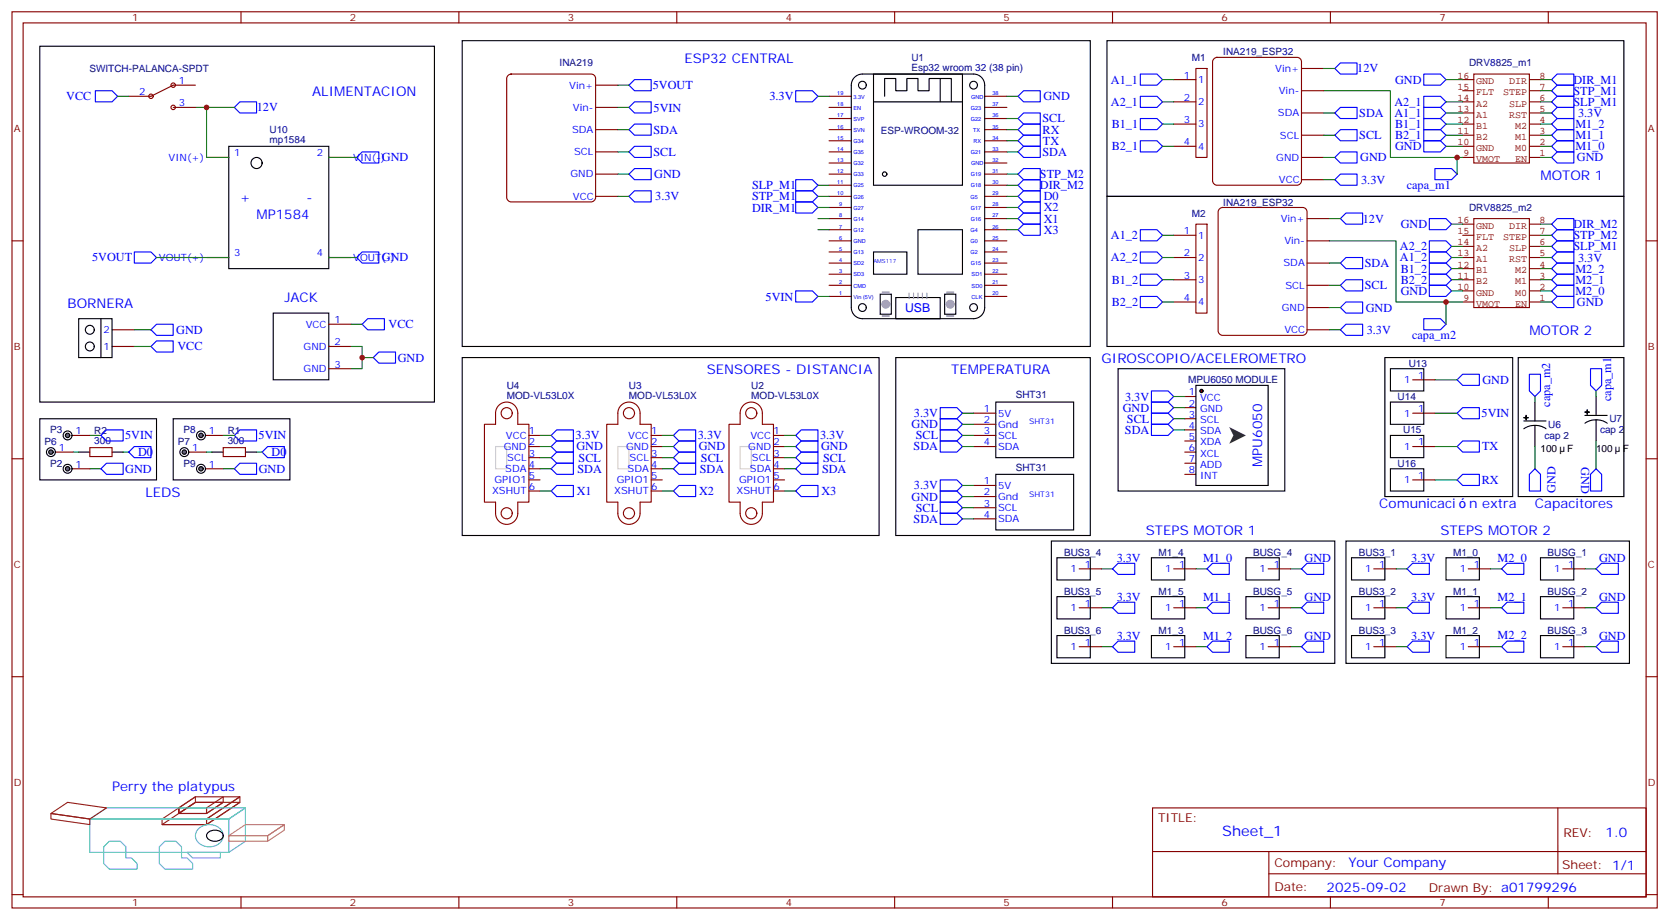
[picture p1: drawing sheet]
<svg xmlns="http://www.w3.org/2000/svg" width="530mm" height="292mm" viewBox="0 0 530 292" stroke-linecap="round" stroke-linejoin="round" font-family="sans-serif">
<g fill="none" stroke="#870000" stroke-width=".35">
<path d="M3.8 3.7h522.1v284.4h-522.1zM7.3 7.3h515.1v277.3h-515.1zM76.5 3.7v3.6M145.6 3.7v3.6M214.8 3.7v3.6M283.9 3.7v3.6M353.1 3.7v3.6M422.2 3.7v3.6M491.3 3.7v3.6M263.1 37.6h7.1M263.1 34.1h7.1M263.1 30.6h7.1"/>
<path d="M312.5 37.6h7M312.5 34.1h7M312.5 30.6h7M65.5 50h7.1M104.4 50h7M263.1 41.1h7.1M263.1 58.8h7.1M263.1 55.2h7.1M263.1 51.7h7.1M263.1 48.2h7.1M263.1 44.7h7.1M312.5 41.1h7"/>
<path d="M312.5 58.8h7M312.5 55.2h7M312.5 51.7h7M312.5 48.2h7M312.5 44.7h7M3.8 76.4h3.5M263.1 76.4h7.1M263.1 79.9h7.1M263.1 72.9h7.1M263.1 69.4h7.1M263.1 65.8h7.1M263.1 62.3h7.1"/>
<path d="M312.5 76.4h7M312.5 79.9h7M312.5 72.9h7M312.5 69.4h7M312.5 65.8h7M312.5 62.3h7M522.4 76.4h3.5M65.5 81.7h7.1M104.4 81.7h7M263.1 94.1h7.1M263.1 90.5h7.1M263.1 87h7.1"/>
<path d="M263.1 83.5h7.1M312.5 94.1h7M312.5 90.5h7M312.5 87h7M312.5 83.5h7M158.3 128.6a3.5 3.5 0 0 1 3.8-.8 3.5 3.5 0 0 1 2.2 3.3v3.5h3.6v24.7h-3.6v3.5a3.5 3.5 0 0 1-3.5 3.6 3.5 3.5 0 0 1-3.5-3.6v-3.5h-3.6v-24.7h3.6v-3.5a3.5 3.5 0 0 1 1-2.5zM167.9 138.1h3.5M197.1 128.6a3.5 3.5 0 0 1 3.9-.8 3.5 3.5 0 0 1 2.1 3.3v3.5h3.6v24.7h-3.6v3.5a3.5 3.5 0 0 1-3.5 3.6 3.5 3.5 0 0 1-3.5-3.6v-3.5h-3.6v-24.7h3.6v-3.5a3.5 3.5 0 0 1 1-2.5zM206.7 138.1h3.5M235.9 128.6a3.5 3.5 0 0 1 3.9-.8 3.5 3.5 0 0 1 2.1 3.3v3.5h3.6v24.7h-3.6v3.5a3.5 3.5 0 0 1-3.5 3.6 3.5 3.5 0 0 1-3.5-3.6v-3.5h-3.5v-24.7h3.5v-3.5a3.5 3.5 0 0 1 1-2.5zM245.5 138.1h3.5M309 138.1h7"/>
<path d="M309 131.1h7M309 134.6h7M3.8 145.6h3.5M167.9 141.7h3.5M167.9 145.2h3.5M167.9 148.7h3.5M167.9 152.3h3.5M167.9 155.8h3.5M206.7 141.7h3.5M206.7 145.2h3.5M206.7 148.7h3.5M206.7 152.3h3.5"/>
<path d="M206.7 155.8h3.5M245.5 141.7h3.5M245.5 145.2h3.5M245.5 148.7h3.5M245.5 152.3h3.5M245.5 155.8h3.5M309 141.7h7M522.4 145.6h3.5M3.8 214.7h3.5M522.4 214.7h3.5M365.8 256.3h156.6v28.3h-156.6zM494.4 256.4v20.8"/>
<path d="M365.8 270.2h156.5M402.7 277.2h119.6M402.7 270.2v14.1M3.8 283.8h3.5M76.5 284.6v3.5M145.6 284.6v3.5M214.8 284.6v3.5M283.9 284.6v3.5M353.1 284.6v3.5M422.2 284.6v3.5M491.3 284.6v3.5M522.4 283.8h3.5"/>
<circle cx="160.8" cy="131.1" r="1.76"/>
<circle cx="199.6" cy="131.1" r="1.76"/>
<circle cx="238.4" cy="131.1" r="1.76"/>
<circle cx="160.8" cy="162.8" r="1.76"/>
<circle cx="199.6" cy="162.8" r="1.76"/>
<circle cx="238.4" cy="162.8" r="1.76"/>
</g>
<g fill="none" stroke="#000" stroke-width=".35">
<path d="M12.6 14.7h125.3v112.9h-125.3zM351.3 12.9h164v49.4h-164zM271.2 24.5a3.5 3.5 0 0 1 2.5-1h35.3a3.5 3.5 0 0 1 3.5 3.5v70.6a3.5 3.5 0 0 1-3.5 3.5h-35.3a3.5 3.5 0 0 1-3.5-3.5v-70.6a3.5 3.5 0 0 1 1-2.5zM277.2 23.5h28.2v35.3h-28.2zM277.2 32.3h28.2M280.7 30.6v-5.7h3.6v3.9h3.5v-3.9h3.5v3.9h3.6v-3.9h7v7.4M298.4 24.9v7.4M72.6 46.4h31.8v38.8h-31.8zM277.2 79.9h10.6v7.1h-10.6zM291.3 72.9h14.1v14.1h-14.1zM351.3 62.3h164v47.6h-164zM279.3 93.3h3.6v6.4h-3.6z"/>
<path d="M284.3 94.4h14.1v6.7h-14.1zM299.8 93.3h3.5v6.4h-3.5zM316 127.6h24.7v17.6h-24.7z"/>
<circle cx="273.7" cy="27" r="1.23"/>
<circle cx="309" cy="27" r="1.23"/>
<circle cx="81.4" cy="51.7" r="1.76"/>
<circle cx="280.7" cy="55.2" r=".71"/>
<circle cx="273.7" cy="97.6" r="1.23"/>
<circle cx="309" cy="97.6" r="1.23"/>
</g>
<path d="M280 92.6h2.2v.4h-2.2zM288.5 93v1.8M289.9 93v1.8M291.3 93v1.8M292.7 93v1.8M294.1 93v1.8M300.5 92.6h2.1v.4h-2.1zM280 100h2.2v.4h-2.2zM300.5 100h2.1v.4h-2.1z" fill="none" stroke="#999" stroke-width=".35"/>
<g fill="#999" stroke="#999" stroke-width=".35">
<circle cx="301.6" cy="96.5" r="1.23"/>
<circle cx="281.1" cy="96.5" r="1.23"/>
</g>
<g fill="none" stroke="#850000" stroke-width=".35">
<path d="M464.2 28.8h3.5M464.2 39.4h3.5M464.2 35.8h3.5M464.2 32.3h3.5M464.2 25.3h3.5M467.7 23.5h17.7v28.2h-17.7zM485.4 28.8h3.5M485.4 39.4h3.5M485.4 35.8h3.5M485.4 32.3h3.5M485.4 25.3h3.5M464.2 46.4h3.5"/>
<path d="M464.2 42.9h3.5M464.2 50h3.5M485.4 46.4h3.5M485.4 42.9h3.5M485.4 50h3.5M464.2 74.6h3.5M464.2 78.2h3.5M464.2 71.1h3.5M467.7 69.4h17.7v28.2h-17.7zM485.4 74.6h3.5M485.4 78.2h3.5M485.4 71.1h3.5"/>
<path d="M464.2 92.3h3.5M464.2 88.8h3.5M464.2 85.2h3.5M464.2 81.7h3.5M464.2 95.8h3.5M485.4 92.3h3.5M485.4 88.8h3.5M485.4 85.2h3.5M485.4 81.7h3.5M485.4 95.8h3.5"/>
</g>
<path d="M157.3 141.7h3.5v7h-3.5zM196.1 141.7h3.5v7h-3.5zM234.9 141.7h3.5v7h-3.5z" fill="none" stroke="#ccc" stroke-width=".35"/>
<path d="M259.6 30.6h3.5M458.9 25.3h5.3M421.9 76.4h21.1v19.4h21.2M460.7 71.1h3.5M171.4 138.1h3.5M210.2 138.1h3.5M249 138.1h3.5" fill="none" stroke="#008700" stroke-width=".35"/>
<g fill="none" stroke="#00f" stroke-width=".35">
<path d="M201.4 39.4h5.3v3.5h-5.3l-1.8-1.8zM252.5 28.8h5.3l1.8 1.8-1.8 1.7h-5.3zM323.1 37.6l1.7-1.8h5.3v3.6h-5.3zM425.4 34.1h5.3v3.5h-5.3l-1.8-1.8zM451.8 23.5h5.3l1.8 1.8-1.8 1.7h-5.3zM201.4 46.4h5.3v3.6h-5.3l-1.8-1.8zM324.8 46.4h5.3v3.6h-5.3l-1.7-1.8zM425.4 41.1h5.3v3.6h-5.3l-1.8-1.8zM453.6 69.4h5.3l1.8 1.7-1.8 1.8h-5.3zM427.1 81.7h5.3v3.5h-5.3l-1.7-1.7zM427.1 88.8h5.3v3.5h-5.3l-1.7-1.8zM176.7 136.4h5.3v3.5h-5.3l-1.8-1.8z"/>
<path d="M215.5 136.4h5.3v3.5h-5.3l-1.8-1.8zM254.3 136.4h5.3v3.5h-5.3l-1.8-1.8z"/>
</g>
<circle cx="381.3" cy="124" r=".53" fill="#870000" stroke="#000" stroke-width=".35"/>
<path d="M376 125.8h3.5M376 129.3h3.5M376 132.9h3.5M376 136.4h3.5M376 139.9h3.5M376 143.4h3.5M376 147h3.5M376 150.5h3.5" fill="none" stroke="#870000" stroke-width=".35"/>
<path d="M379.5 122.3h22.9v31.7h-22.9z" fill="none" stroke="#000" stroke-width=".35"/>
<path d="M390.1 135.5l5.3 2.6-5.3 2.7 1.3-2.7z" fill="#333"/>
<g fill="none" stroke="#00f" stroke-width=".35">
<path d="M74.4 34.1l1.7-1.8h5.3v3.5h-5.3zM199.6 27l1.8-1.7h5.3v3.5h-5.3zM199.6 34.1l1.8-1.8h5.3v3.5h-5.3zM323.1 30.6l1.7-1.8h5.3v3.5h-5.3zM361.9 23.5h5.3l1.7 1.8-1.7 1.7h-5.3zM361.9 30.6h5.3l1.7 1.7-1.7 1.8h-5.3zM361.9 37.6h5.3l1.7 1.8-1.7 1.7h-5.3zM423.6 21.7l1.8-1.7h5.3v3.5h-5.3zM451.8 30.6h5.3l1.8 1.7-1.8 1.8h-5.3zM451.8 34.1h5.3l1.8 1.7-1.8 1.8h-5.3zM451.8 37.6h5.3l1.8 1.8-1.8 1.7h-5.3zM494.2 37.6h5.3v3.5h-5.3l-1.8-1.7z"/>
<path d="M494.2 34.1h5.3v3.5h-5.3l-1.8-1.8zM494.2 30.6h5.3v3.5h-5.3l-1.8-1.8zM494.2 27h5.3v3.6h-5.3l-1.8-1.8zM494.2 23.5h5.3v3.5h-5.3l-1.8-1.7zM114.9 48.2h5.3v3.5h-5.3l-1.7-1.7zM201.4 53.5h5.3v3.5h-5.3l-1.8-1.8zM252.5 57h5.3l1.8 1.8-1.8 1.7h-5.3zM323.1 58.8l1.7-1.8h5.3v3.5h-5.3zM324.8 53.5h5.3v3.5h-5.3l-1.7-1.8zM361.9 44.7h5.3l1.7 1.7-1.7 1.8h-5.3zM423.6 57l1.8-1.8h5.3v3.6h-5.3zM423.6 50l1.8-1.8h5.3v3.5h-5.3z"/>
<path d="M451.8 41.1h5.3l1.8 1.8-1.8 1.8h-5.3zM494.2 44.7h5.3v3.5h-5.3l-1.8-1.8zM494.2 41.1h5.3v3.6h-5.3l-1.8-1.8zM42.6 79.9h5.3l1.8 1.8-1.8 1.8h-5.3zM114.9 79.9h5.3v3.6h-5.3l-1.7-1.8zM201.4 60.5h5.3v3.6h-5.3l-1.8-1.8zM252.5 64.1h5.3l1.8 1.7-1.8 1.8h-5.3zM252.5 60.5h5.3l1.8 1.8-1.8 1.8h-5.3zM324.8 60.5h5.3v3.6h-5.3l-1.7-1.8zM361.9 72.9h5.3l1.7 1.7-1.7 1.8h-5.3zM361.9 79.9h5.3l1.7 1.8-1.7 1.8h-5.3zM427.1 67.6h5.3v3.5h-5.3l-1.7-1.7z"/>
<path d="M453.6 76.4h5.3l1.8 1.8-1.8 1.7h-5.3zM453.6 79.9h5.3l1.8 1.8-1.8 1.8h-5.3zM494.2 69.4h5.3v3.5h-5.3l-1.8-1.8zM494.2 72.9h5.3v3.5h-5.3l-1.8-1.8zM494.2 76.4h5.3v3.5h-5.3l-1.8-1.7zM494.2 79.9h5.3v3.6h-5.3l-1.8-1.8zM252.5 92.3h5.3l1.8 1.8-1.8 1.7h-5.3zM361.9 87h5.3l1.7 1.8-1.7 1.7h-5.3zM361.9 94.1h5.3l1.7 1.7-1.7 1.8h-5.3zM427.1 95.8h5.3v3.5h-5.3l-1.7-1.7zM453.6 83.5h5.3l1.8 1.7-1.8 1.8h-5.3zM453.6 87h5.3l1.8 1.8-1.8 1.7h-5.3z"/>
<path d="M494.2 83.5h5.3v3.5h-5.3l-1.8-1.8zM494.2 87h5.3v3.5h-5.3l-1.8-1.7zM494.2 90.5h5.3v3.6h-5.3l-1.8-1.8zM120.2 111.7h5.3v3.5h-5.3l-1.7-1.7zM427.1 102.9h5.3v3.5h-5.3l-1.7-1.8zM176.7 139.9h5.3v3.5h-5.3l-1.8-1.7zM215.5 139.9h5.3v3.5h-5.3l-1.8-1.7zM254.3 139.9h5.3v3.5h-5.3l-1.8-1.7zM298.4 129.3h5.3l1.7 1.8-1.7 1.8h-5.3zM298.4 132.9h5.3l1.7 1.7-1.7 1.8h-5.3zM298.4 136.4h5.3l1.7 1.7-1.7 1.8h-5.3zM298.4 139.9h5.3l1.7 1.8-1.7 1.7h-5.3z"/>
<path d="M365.4 124h5.3l1.8 1.8-1.8 1.8h-5.3zM365.4 127.6h5.3l1.8 1.7-1.8 1.8h-5.3zM365.4 131.1h5.3l1.8 1.8-1.8 1.7h-5.3zM365.4 134.6h5.3l1.8 1.8-1.8 1.7h-5.3zM176.7 143.4h5.3v3.6h-5.3l-1.8-1.8zM176.7 147h5.3v3.5h-5.3l-1.8-1.8zM176.7 154h5.3v3.6h-5.3l-1.8-1.8zM215.5 154h5.3v3.6h-5.3l-1.8-1.8zM215.5 147h5.3v3.5h-5.3l-1.8-1.8zM215.5 143.4h5.3v3.6h-5.3l-1.8-1.8zM254.3 154h5.3v3.6h-5.3l-1.8-1.8zM254.3 147h5.3v3.5h-5.3l-1.8-1.8z"/>
<path d="M254.3 143.4h5.3v3.6h-5.3l-1.8-1.8zM298.4 152.3h5.3l1.7 1.7-1.7 1.8h-5.3zM298.4 155.8h5.3l1.7 1.8-1.7 1.7h-5.3zM298.4 159.3h5.3l1.7 1.8-1.7 1.7h-5.3zM298.4 162.8h5.3l1.7 1.8-1.7 1.8h-5.3z"/>
</g>
<g fill="none" stroke="#008700" stroke-width=".35">
<path d="M62 34.1h12.4M65.5 34.1v15.9h7.1M319.5 37.6h3.6M319.5 30.6h3.6M368.9 39.4h3.6M368.9 32.3h3.6M368.9 25.3h3.6M420.1 28.8h21.2v21.2h22.9M458.9 39.4h5.3M458.9 32.3h5.3M458.9 35.8h5.3M488.9 39.4h3.5"/>
<path d="M488.9 32.3h3.5M488.9 35.8h3.5M488.9 25.3h3.5M488.9 28.8h3.5M104.4 50h8.8M259.6 58.8h3.5M319.5 48.2h3.6M319.5 58.8h3.6M319.5 55.2h3.6M368.9 46.4h3.6M458.9 42.9h5.3M488.9 42.9h3.5"/>
<path d="M488.9 46.4h3.5M259.6 62.3h3.5M259.6 65.8h3.5M319.5 62.3h3.6M368.9 74.6h3.6M460.7 78.2h3.5M488.9 78.2h3.5M488.9 74.6h3.5M488.9 71.1h3.5M49.7 81.7h22.9M104.4 81.7h8.8M259.6 94.1h3.5"/>
<path d="M368.9 81.7h3.6M368.9 88.8h3.6M368.9 95.8h3.6M460.7 81.7h3.5M460.7 85.2h3.5M460.7 88.8h3.5M488.9 81.7h3.5M488.9 85.2h3.5M488.9 88.8h3.5M488.9 92.3h3.5M111.4 109.9h3.5v3.6h3.6M114.9 113.5v3.5h-3.5"/>
<path d="M305.4 131.1h3.6M305.4 134.6h3.6M305.4 138.1h3.6M372.5 125.8h3.5M372.5 129.3h3.5M372.5 132.9h3.5M372.5 136.4h3.5M171.4 141.7h3.5M171.4 145.2h3.5M171.4 148.7h3.5M171.4 155.8h3.5M210.2 141.7h3.5"/>
<path d="M210.2 145.2h3.5M210.2 148.7h3.5M210.2 155.8h3.5M249 141.7h3.5M249 145.2h3.5M249 148.7h3.5M249 155.8h3.5M305.4 141.7h3.6M305.4 154h3.6M305.4 157.6h3.6M305.4 161.1h3.6M305.4 164.6h3.6"/>
</g>
<path d="M146.7 12.9h199.3v97h-199.3zM86.7 99.3h17.7v21.2h-17.7zM146.7 113.5h132.3v56.4h-132.3zM284.3 113.5h61.7v56.4h-61.7zM354.8 117h52.9v38.8h-52.9zM316 150.5h24.7v17.6h-24.7zM65.9 264.3a3.3 3.3 0 0 1 4.8 .4 1.81 1.81 0 0 1-1.8 2.1 2.69 2.69 0 0 1-3.4-1.7z" fill="none" stroke="#000" stroke-width=".35"/>
<path d="M16.2 258.1l5.2-3.5 12.4 1.7-5.3 3.6zM16.2 258.1l12.3 1.8v1.7l-12.3-1.7zM51.4 259.9l10.6-7.1h14.1l-10.6 7.1zM51.4 259.9h14.1v1.7h-14.1zM56.7 256.3l5.3-3.5v1.8l-5.3 3.5zM56.7 256.3h8.8v1.8h-8.8zM56.7 256.3v1.8l5.3-3.5h8.8l-5.3 3.5h-8.8zM65.5 256.3l5.3-3.5v1.8l-5.3 3.5zM65.5 259.9l10.6-7.1v1.8l-10.6 7zM51.4 261.6l10.6-7h14.1l-10.6 7z" fill="none" stroke="#930" stroke-width=".35"/>
<path d="M28.5 259.9h44.1v10.5h-44.1zM28.5 259.9l5.3-3.6h44.1l-5.3 3.6zM72.6 259.9l5.3-3.6v10.6l-5.3 3.5zM32.9 268.7l1.8-1.8h3.5l1.8 1.8v3.5h1.7l1.8 1.8v1.7h-8.8l-1.8-1.7zM50.6 268.7l1.7-1.8h3.5l1.8 1.8v3.5h1.8l1.7 1.8v1.7h-8.8l-1.7-1.7zM59.4 270.4h10.6v1.8h-8.9zM62.8 263.2a4.8 4.8 0 0 1 7.9 1.2 4 4 0 0 1-5.2 4.2 3.4 3.4 0 0 1-3-1.9 3.4 3.4 0 0 1 .3-3.5z" fill="none" stroke="#3cf" stroke-width=".35"/>
<path d="M72.6 265.1l5.3-3.5h12.3l-5.3 3.5zM72.6 265.1h12.3v1.8h-12.3zM84.9 265.1l5.3-3.5v1.8l-5.3 3.5z" fill="none" stroke="#fc0" stroke-width=".35"/>
<g fill="none" stroke="#870000" stroke-width=".35">
<path d="M372.5 25.3h7M372.5 32.3h7M372.5 39.4h7M379.5 21.7h3.5v28.3h-3.5zM372.5 46.4h7M372.5 74.6h7M379.5 71.1h3.5v28.2h-3.5zM372.5 81.7h7M372.5 88.8h7M372.5 95.8h7M104.4 102.9h7M104.4 109.9h7"/>
<path d="M104.4 117h7M309 154h7M309 157.6h7M309 161.1h7M309 164.6h7"/>
</g>
<path d="M386.9 66.4l1.1-.6h25.4a1.41 1.41 0 0 1 1.4 1.4v37.8a1.51 1.51 0 0 1-1.4 1.4h-25.4a1.51 1.51 0 0 1-1.4-1.4v-37.8z" fill="#fff" stroke="#800000" stroke-width=".35"/>
<path d="M414.8 76.4h7.1M414.8 69.4h7.1M414.8 97.6h7.1M414.8 90.5h7.1M414.8 83.5h7.1M414.8 104.6h7.1" fill="none" stroke="#870000" stroke-width=".35"/>
<path d="M161.1 24.1l1.1-.6h25.4a1.41 1.41 0 0 1 1.4 1.4v37.8a1.51 1.51 0 0 1-1.4 1.4h-25.4a1.51 1.51 0 0 1-1.4-1.4v-37.8z" fill="#fff" stroke="#800000" stroke-width=".35"/>
<path d="M189 34.1h7.1M189 27h7.1M189 55.2h7.1M189 48.2h7.1M189 41.1h7.1M189 62.3h7.1" fill="none" stroke="#870000" stroke-width=".35"/>
<path d="M196.1 27h3.5M196.1 34.1h3.5M196.1 41.1h3.5M196.1 48.2h3.5M196.1 55.2h3.5M196.1 62.3h3.5M421.9 69.4h3.5M421.9 83.5h3.5M421.9 90.5h3.5M421.9 97.6h3.5M421.9 104.6h3.5" fill="none" stroke="#008700" stroke-width=".35"/>
<path d="M385.1 18.8l1.1-.6h25.4a1.41 1.41 0 0 1 1.4 1.4v37.8a1.51 1.51 0 0 1-1.4 1.4h-25.4a1.51 1.51 0 0 1-1.4-1.4v-37.8z" fill="#fff" stroke="#800000" stroke-width=".35"/>
<g fill="none" stroke="#870000" stroke-width=".35">
<path d="M55 34.1h7M62 27h-7l-7.1 3.6h-7M413 35.8h7.1M413 28.8h7.1M413 21.7h7.1M413 57h7.1M413 50h7.1M413 42.9h7.1M35.6 104.6h7M35.6 109.9h7"/>
<circle cx="47.9" cy="30.6" r=".71"/>
<circle cx="55" cy="34.1" r=".71"/>
<circle cx="55" cy="27" r=".71"/>
</g>
<g fill="none" stroke="#008700" stroke-width=".35">
<path d="M37.3 30.6h3.6M420.1 21.7h3.5M420.1 35.8h3.5M319.5 41.1h3.6M319.5 44.7h3.6M420.1 42.9h3.5M420.1 50h3.5M420.1 57h3.5M458.9 46.4h5.3M488.9 50h3.5M259.6 69.4h3.5M259.6 72.9h3.5"/>
<path d="M319.5 69.4h3.6M319.5 72.9h3.6M319.5 65.8h3.6M460.7 92.3h3.5M488.9 95.8h3.5M42.6 104.6h5.3M42.6 109.9h5.3M111.4 102.9h3.5"/>
</g>
<g fill="none" stroke="#00f" stroke-width=".35">
<path d="M30.3 28.8h5.3l1.7 1.8-1.7 1.7h-5.3zM324.8 39.4h5.3v3.5h-5.3l-1.7-1.8zM323.1 44.7l1.7-1.8h5.3v3.5h-5.3zM451.8 44.7h5.3l1.8 1.7-1.8 1.8h-5.3zM494.2 48.2h5.3v3.5h-5.3l-1.8-1.7zM323.1 69.4l1.7-1.8h5.3v3.5h-5.3zM324.8 64.1h5.3v3.5h-5.3l-1.7-1.8zM324.8 71.1h5.3v3.5h-5.3l-1.7-1.7zM453.6 90.5h5.3l1.8 1.8-1.8 1.8h-5.3zM494.2 94.1h5.3v3.5h-5.3l-1.8-1.8zM49.7 102.9h5.3v3.5h-5.3l-1.8-1.8zM49.7 108.2h5.3v3.5h-5.3l-1.8-1.8z"/>
<path d="M116.7 101.1h5.3v3.5h-5.3l-1.8-1.7z"/>
</g>
<g fill="none" stroke="#000" stroke-width=".35">
<path d="M25 101.1h10.6v12.4h-10.6zM32 101.1v12.4M483.6 133.6h7M487.1 135l1.9 .2 1.6 .8M487.1 135l-1.8 .2-1.7 .8M487.1 127.6v6M487.1 135v6.7"/>
<circle cx="28.5" cy="109.9" r="1.41"/>
<circle cx="28.5" cy="104.6" r="1.41"/>
</g>
<path d="M483.6 132.5h1.4z" fill="#3b404a" stroke="#000" stroke-width=".35"/>
<path d="M484.3 131.8v1.4z" fill="#000" stroke="#000" stroke-width=".35"/>
<path d="M503 131.8h7M506.5 133.2l1.9 .2 1.6 .9M506.5 133.2l-1.8 .2-1.7 .9M506.5 125.8v6M506.5 133.2v6.7" fill="none" stroke="#000" stroke-width=".35"/>
<path d="M503 130.7l1.4 .1z" fill="#3b404a" stroke="#000" stroke-width=".35"/>
<path d="M503.7 130v1.4z" fill="#000" stroke="#000" stroke-width=".35"/>
<g fill="none" stroke="#00f" stroke-width=".35">
<path d="M485.4 118.7h3.5v5.3l-1.8 1.8-1.7-1.8zM504.8 117h3.5v5.3l-1.8 1.7-1.7-1.7zM32 138.1l1.8-1.7h5.3v3.5h-5.3zM462.4 120.5l1.8-1.8h5.3v3.6h-5.3zM464.2 129.3h5.3v3.6h-5.3l-1.8-1.8zM33.8 147h5.3v3.5h-5.3l-1.8-1.8zM40.9 143.4l1.7-1.7h5.3v3.5h-5.3zM462.4 141.7l1.8-1.8h5.3v3.5h-5.3zM462.4 152.3l1.8-1.8h5.3v3.5h-5.3zM485.4 150.5l1.7-1.8 1.8 1.8v5.3h-3.5zM504.8 150.5l1.7-1.8 1.8 1.8v5.3h-3.5zM354.8 178.7h5.3v3.5h-5.3l-1.7-1.7z"/>
<path d="M384.8 178.7h5.3v3.5h-5.3l-1.8-1.7zM414.8 178.7h5.3v3.5h-5.3l-1.8-1.7zM448.3 178.7h5.3v3.5h-5.3l-1.8-1.7zM478.3 178.7h5.3v3.5h-5.3l-1.8-1.7zM508.3 178.7h5.3v3.5h-5.3l-1.8-1.7zM353.1 192.8l1.7-1.7h5.3v3.5h-5.3zM384.8 191.1h5.3v3.5h-5.3l-1.8-1.8zM414.8 191.1h5.3v3.5h-5.3l-1.8-1.8zM448.3 191.1h5.3v3.5h-5.3l-1.8-1.8zM478.3 191.1h5.3v3.5h-5.3l-1.8-1.8zM506.5 192.8l1.8-1.7h5.3v3.5h-5.3zM353.1 205.2l1.7-1.8h5.3v3.5h-5.3z"/>
<path d="M383 205.2l1.8-1.8h5.3v3.5h-5.3zM414.8 203.4h5.3v3.5h-5.3l-1.8-1.7zM446.5 205.2l1.8-1.8h5.3v3.5h-5.3zM478.3 203.4h5.3v3.5h-5.3l-1.8-1.7zM506.5 205.2l1.8-1.8h5.3v3.5h-5.3z"/>
</g>
<g fill="none" stroke="#008700" stroke-width=".35">
<path d="M28.5 138.1h3.5M455.4 120.5h7M455.4 131.1h7M487.1 125.8v1.8M506.5 124v1.8M506.5 139.9v8.8M23.2 143.4h1.8M28.5 148.7h3.5M39.1 143.4h1.8M455.4 141.7h7M455.4 152.3h7M487.1 141.7v7"/>
<path d="M349.5 180.5h3.6M349.5 192.8h3.6M379.5 180.5h3.5M379.5 192.8h3.5M409.5 180.5h3.5M409.5 192.8h3.5M443 180.5h3.5M443 192.8h3.5M473 180.5h3.5M473 192.8h3.5M503 180.5h3.5M503 192.8h3.5"/>
<path d="M349.5 205.2h3.6M379.5 205.2h3.5M409.5 205.2h3.5M443 205.2h3.5M473 205.2h3.5M503 205.2h3.5"/>
</g>
<g fill="none" stroke="#870000" stroke-width=".35">
<path d="M448.3 120.5h7.1M448.3 131.1h7.1M22.9 148.7h5.6M28.5 142h7.1v2.9h-7.1zM448.3 141.7h7.1M448.3 152.3h7.1M342.5 192.8h7M342.5 180.5h7M372.5 192.8h7M372.5 180.5h7M402.4 192.8h7.1M402.4 180.5h7.1"/>
<path d="M436 192.8h7M436 180.5h7M465.9 192.8h7.1M465.9 180.5h7.1M495.9 192.8h7.1M495.9 180.5h7.1M342.5 205.2h7M372.5 205.2h7M402.4 205.2h7.1M436 205.2h7M465.9 205.2h7.1M495.9 205.2h7.1"/>
</g>
<g fill="none" stroke="#000" stroke-width=".35">
<path d="M439.5 113.5h40.6v44.1h-40.6zM441.3 117h10.5v7h-10.5zM481.8 113.5h33.5v44.1h-33.5zM12.6 132.9h37.1v19.4h-37.1zM441.3 127.6h10.5v7h-10.5zM441.3 138.1h10.5v7.1h-10.5zM25 143.4h3.5M35.6 143.4h3.5M441.3 148.7h10.5v7.1h-10.5zM333.7 171.7h89.9v38.8h-89.9zM335.4 177h10.6v7h-10.6zM365.4 177h10.6v7h-10.6z"/>
<path d="M395.4 177h10.6v7h-10.6zM427.1 171.7h90v38.8h-90zM428.9 177h10.6v7h-10.6zM458.9 177h10.6v7h-10.6zM488.9 177h10.6v7h-10.6zM335.4 189.3h10.6v7.1h-10.6zM365.4 189.3h10.6v7.1h-10.6zM395.4 189.3h10.6v7.1h-10.6zM428.9 189.3h10.6v7.1h-10.6zM458.9 189.3h10.6v7.1h-10.6zM488.9 189.3h10.6v7.1h-10.6zM335.4 201.6h10.6v7.1h-10.6z"/>
<path d="M365.4 201.6h10.6v7.1h-10.6zM395.4 201.6h10.6v7.1h-10.6zM428.9 201.6h10.6v7.1h-10.6zM458.9 201.6h10.6v7.1h-10.6zM488.9 201.6h10.6v7.1h-10.6z"/>
<circle cx="21.4" cy="148.7" r="1.41"/>
</g>
<circle cx="21.4" cy="148.7" r=".71" fill="#666" stroke="#000" stroke-width=".35"/>
<path d="M22.9 138.1h5.6" fill="none" stroke="#870000" stroke-width=".35"/>
<circle cx="21.4" cy="138.1" r="1.41" fill="none" stroke="#000" stroke-width=".35"/>
<circle cx="21.4" cy="138.1" r=".71" fill="#666" stroke="#000" stroke-width=".35"/>
<path d="M17.6 143.4h5.6" fill="none" stroke="#870000" stroke-width=".35"/>
<circle cx="16.2" cy="143.4" r="1.41" fill="none" stroke="#000" stroke-width=".35"/>
<circle cx="16.2" cy="143.4" r=".71" fill="#666" stroke="#000" stroke-width=".35"/>
<path d="M59.9 143.4h5.6" fill="none" stroke="#870000" stroke-width=".35"/>
<circle cx="58.5" cy="143.4" r="1.41" fill="none" stroke="#000" stroke-width=".35"/>
<circle cx="58.5" cy="143.4" r=".71" fill="#666" stroke="#000" stroke-width=".35"/>
<path d="M65.2 138.1h5.6" fill="none" stroke="#870000" stroke-width=".35"/>
<circle cx="63.8" cy="138.1" r="1.41" fill="none" stroke="#000" stroke-width=".35"/>
<circle cx="63.8" cy="138.1" r=".71" fill="#666" stroke="#000" stroke-width=".35"/>
<path d="M65.2 148.7h5.6" fill="none" stroke="#870000" stroke-width=".35"/>
<circle cx="63.8" cy="148.7" r="1.41" fill="none" stroke="#000" stroke-width=".35"/>
<circle cx="63.8" cy="148.7" r=".71" fill="#666" stroke="#000" stroke-width=".35"/>
<path d="M55 132.9h37v19.4h-37zM67.3 143.4h3.5M77.9 143.4h3.5" fill="none" stroke="#000" stroke-width=".35"/>
<path d="M455.4 53.5h5.3l1.7 1.7-1.7 1.8h-5.3zM451.8 101.1h5.3l1.8 1.8-1.8 1.7h-5.3zM74.4 138.1l1.7-1.7h5.3v3.5h-5.3zM74.4 148.7l1.7-1.7h5.3v3.5h-5.3zM83.2 143.4l1.7-1.7h5.3v3.5h-5.3z" fill="none" stroke="#00f" stroke-width=".35"/>
<path d="M462.4 50v5.2M458.9 95.8v7.1M70.8 138.1h3.6M65.5 143.4h1.8M70.8 148.7h3.6M81.4 143.4h1.8" fill="none" stroke="#008700" stroke-width=".35"/>
<path d="M70.8 142h7.1v2.9h-7.1z" fill="none" stroke="#870000" stroke-width=".35"/>
<g fill="#c00">
<circle cx="114.9" cy="113.5" r=".88"/>
<circle cx="65.5" cy="34.1" r=".88"/>
<circle cx="462.4" cy="50" r=".88"/>
<circle cx="458.9" cy="95.8" r=".88"/>
</g>
<text font-size="4.6" fill="#00f" x="387.9" y="265.4">Sheet_1</text>
<g font-size="4.2" fill="#00f">
<text x="217.2" y="20">ESP32 CENTRAL</text>
<text x="99.1" y="30.6">ALIMENTACION</text>
<text x="488.9" y="57">MOTOR 1</text>
<text x="76.1" y="64.1">+</text>
<text x="97.3" y="64.1">-</text>
<text x="81.4" y="69.4">MP1584</text>
<text x="90.2" y="95.8">JACK</text>
<text x="21.4" y="97.6">BORNERA</text>
<text x="485.4" y="106.4">MOTOR 2</text>
<text x="224.3" y="118.7">SENSORES - DISTANCIA</text>
<text x="301.9" y="118.7">TEMPERATURA</text>
<text x="349.5" y="115.2">GIROSCOPIO/ACELEROMETRO</text>
<text x="400.6" y="148.1" transform="rotate(-90 400.6 148.1)">MPU6050</text>
<text x="46.1" y="157.6">LEDS</text>
<text x="437.7" y="161.1">Comunicaci</text>
<text x="466.2" y="161.1">n extra</text>
<text x="487.1" y="161.1">Capacitores</text>
<text x="363.6" y="169.9">STEPS MOTOR 1</text>
<text x="457.1" y="169.9">STEPS MOTOR 2</text>
<text x="35.6" y="251">Perry the platypus</text>
<text x="509.6" y="265.6">1.0</text>
<text x="427.9" y="275.2">Your Company</text>
<text x="421" y="283">2025-09-02</text>
</g>
<g font-size="3.9" fill="#00f">
<text x="430.7" y="23">12V</text>
<text x="207.2" y="28.3">5VOUT</text>
<text x="352.6" y="26.5">A1_1</text>
<text x="442.8" y="26.5">GND</text>
<text x="499.3" y="26.6">DIR_M1</text>
<text x="21" y="31.8">VCC</text>
<text x="81.5" y="35.3">12V</text>
<text x="207.4" y="35.4">5VIN</text>
<text x="244.2" y="31.7">3.3V</text>
<text x="331.1" y="31.8">GND</text>
<text x="352.6" y="33.6">A2_1</text>
<text x="442.5" y="33.6">A2_1</text>
<text x="499.3" y="33.6">SLP_M1</text>
<text x="499.3" y="30.1">STP_M1</text>
<text x="330.8" y="38.9">SCL</text>
<text x="352.8" y="40.6">B1_1</text>
<text x="431.4" y="37.1">SDA</text>
<text x="442.5" y="37.1">A1_1</text>
<text x="442.8" y="40.6">B1_1</text>
<text x="500" y="40.6">M1_2</text>
<text x="500.8" y="37.1">3.3V</text>
<text x="207.4" y="42.4">SDA</text>
<text x="330.9" y="42.4">RX</text>
<text x="331" y="45.9">TX</text>
<text x="352.8" y="47.7">B2_1</text>
<text x="431.4" y="44.2">SCL</text>
<text x="442.8" y="44.2">B2_1</text>
<text x="442.8" y="47.7">GND</text>
<text x="500" y="47.7">M1_0</text>
<text x="500" y="44.1">M1_1</text>
<text x="121.2" y="51.2">GND</text>
<text x="207.4" y="49.4">SCL</text>
<text x="330.8" y="49.4">SDA</text>
<text x="431.7" y="51.2">GND</text>
<text x="500.5" y="51.2">GND</text>
<text x="207.6" y="56.5">GND</text>
<text x="330" y="56.6">STP_M2</text>
<text x="432" y="58.2">3.3V</text>
<text x="208" y="63.5">3.3V</text>
<text x="238.7" y="63.6">STP_M1</text>
<text x="238.7" y="60.1">SLP_M1</text>
<text x="330" y="60.1">DIR_M2</text>
<text x="331.2" y="63.6">D0</text>
<text x="446.4" y="60">capa_m1</text>
<text x="238.7" y="67.1">DIR_M1</text>
<text x="331.2" y="70.6">X1</text>
<text x="331.2" y="67.1">X2</text>
<text x="432.5" y="70.6">12V</text>
<text x="331.2" y="74.1">X3</text>
<text x="352.6" y="75.9">A1_2</text>
<text x="444.5" y="72.4">GND</text>
<text x="499.3" y="72.4">DIR_M2</text>
<text x="499.3" y="76">STP_M2</text>
<text x="29.2" y="83">5VOUT</text>
<text x="121.2" y="83">GND</text>
<text x="352.6" y="83">A2_2</text>
<text x="444.3" y="79.4">A2_2</text>
<text x="444.3" y="83">A1_2</text>
<text x="499.3" y="79.4">SLP_M1</text>
<text x="500.8" y="83">3.3V</text>
<text x="433.1" y="84.7">SDA</text>
<text x="444.5" y="86.5">B1_2</text>
<text x="500" y="86.5">M2_2</text>
<text x="243" y="95.4">5VIN</text>
<text x="352.8" y="90">B1_2</text>
<text x="433.1" y="91.8">SCL</text>
<text x="444.5" y="90">B2_2</text>
<text x="444.5" y="93.6">GND</text>
<text x="500" y="90">M2_1</text>
<text x="500" y="93.5">M2_0</text>
<text x="287.2" y="99">USB</text>
<text x="352.8" y="97.1">B2_2</text>
<text x="433.4" y="98.8">GND</text>
<text x="500.5" y="97.1">GND</text>
<text x="55.9" y="105.9">GND</text>
<text x="123.3" y="104.1">VCC</text>
<text x="433.7" y="105.9">3.3V</text>
<text x="448.1" y="107.7">capa_m2</text>
<text x="56.3" y="111.2">VCC</text>
<text x="126.2" y="114.7">GND</text>
<text x="470.5" y="121.8">GND</text>
<text x="356.3" y="130.6">GND</text>
<text x="357.1" y="127.1">3.3V</text>
<text x="491.9" y="129.1" transform="rotate(-90 491.9 129.1)">capa_m2</text>
<text x="511.3" y="127.3" transform="rotate(-90 511.3 127.3)">capa_m1</text>
<text x="289.3" y="135.9">GND</text>
<text x="290" y="132.3">3.3V</text>
<text x="357" y="137.5">SDA</text>
<text x="357.6" y="134.1">SCL</text>
<text x="470.2" y="132.3">5VIN</text>
<text x="39.7" y="139.4">5VIN</text>
<text x="82.1" y="139.4">5VIN</text>
<text x="182.7" y="139.3">3.3V</text>
<text x="182.9" y="142.9">GND</text>
<text x="221.5" y="139.3">3.3V</text>
<text x="221.8" y="142.9">GND</text>
<text x="260.3" y="139.3">3.3V</text>
<text x="260.6" y="142.9">GND</text>
<text x="290" y="142.9">SDA</text>
<text x="290.6" y="139.4">SCL</text>
<text x="470.3" y="142.9">TX</text>
<text x="43.8" y="144.7">D0</text>
<text x="86.2" y="144.7">D0</text>
<text x="183.3" y="150">SDA</text>
<text x="183.6" y="146.5">SCL</text>
<text x="222.1" y="150">SDA</text>
<text x="222.4" y="146.5">SCL</text>
<text x="260.9" y="150">SDA</text>
<text x="261.2" y="146.5">SCL</text>
<text x="501.8" y="148.2" transform="rotate(90 501.8 148.2)">GND</text>
<text x="39.8" y="150.1">GND</text>
<text x="82.1" y="150.1">GND</text>
<text x="290" y="155.3">3.3V</text>
<text x="470.2" y="153.5">RX</text>
<text x="183.1" y="157">X1</text>
<text x="221.9" y="157">X2</text>
<text x="260.7" y="157">X3</text>
<text x="289.3" y="158.8">GND</text>
<text x="493.6" y="156.3" transform="rotate(-90 493.6 156.3)">GND</text>
<text x="290" y="165.9">SDA</text>
<text x="290.6" y="162.3">SCL</text>
<text x="354.4" y="178.2">3.3V</text>
<text x="381.8" y="178.2">M1_0</text>
<text x="414" y="178.3">GND</text>
<text x="447.9" y="178.2">3.3V</text>
<text x="475.3" y="178.2">M2_0</text>
<text x="507.5" y="178.3">GND</text>
<text x="354.4" y="190.6">3.3V</text>
<text x="381.8" y="190.6">M1_1</text>
<text x="414" y="190.6">GND</text>
<text x="447.9" y="190.6">3.3V</text>
<text x="475.3" y="190.5">M2_1</text>
<text x="507.5" y="190.6">GND</text>
<text x="354.4" y="202.9">3.3V</text>
<text x="381.8" y="203">M1_2</text>
<text x="414" y="203">GND</text>
<text x="447.9" y="202.9">3.3V</text>
<text x="475.3" y="202.9">M2_2</text>
<text x="507.5" y="203">GND</text>
</g>
<g font-size="3.9" fill="#800">
<text x="367.5" y="260.9">TITLE:</text>
<text x="496.2" y="265.6">REV:</text>
<text x="404.4" y="275.1">Company:</text>
<text x="495.8" y="275.7">Sheet: 1/1</text>
<text x="404.4" y="282.8">Date:</text>
<text x="453.5" y="282.9">Drawn By: a01799296</text>
</g>
<g font-size="3.2" fill="#800">
<text x="41.9" y="6.7">1</text>
<text x="111.1" y="6.7">2</text>
<text x="180.2" y="6.7">3</text>
<text x="249.3" y="6.7">4</text>
<text x="318.5" y="6.7">5</text>
<text x="387.6" y="6.7">6</text>
<text x="456.8" y="6.7">7</text>
<text x="4.3" y="41.8">A</text>
<text x="522.9" y="41.8">A</text>
<text x="4.3" y="111">B</text>
<text x="522.9" y="111">B</text>
<text x="4.3" y="180.1">C</text>
<text x="522.9" y="180.1">C</text>
<text x="4.3" y="249.3">D</text>
<text x="522.9" y="249.3">D</text>
<text x="41.9" y="287.5">1</text>
<text x="111.1" y="287.5">2</text>
<text x="180.2" y="287.5">3</text>
<text x="249.3" y="287.5">4</text>
<text x="318.5" y="287.5">5</text>
<text x="387.6" y="287.5">6</text>
<text x="456.8" y="287.5">7</text>
</g>
<g font-size="3.2" fill="#000080">
<text x="388.2" y="17.5">INA219_ESP32</text>
<text x="28.4" y="22.9">SWITCH-PALANCA-SPDT</text>
<text x="177.6" y="21">INA219</text>
<text x="289.2" y="22.4">Esp32 wroom 32 (38 pin)</text>
<text x="289.2" y="19.3">U1</text>
<text x="378.3" y="19.3">M1</text>
<text x="466.2" y="21">DRV8825_m1</text>
<text x="85.5" y="45.3">mp1584</text>
<text x="85.5" y="42.3">U10</text>
<text x="279.5" y="42.5">ESP-WROOM-32</text>
<text x="388.2" y="65.2">INA219_ESP32</text>
<text x="378.3" y="68.8">M2</text>
<text x="466.2" y="66.9">DRV8825_m2</text>
<text x="447.1" y="116.4">U13</text>
<text x="160.8" y="123.3">U4</text>
<text x="199.6" y="123.3">U3</text>
<text x="238.4" y="123.3">U2</text>
<text x="377" y="121.7">MPU6050 MODULE</text>
<text x="160.8" y="126.5">MOD-VL53L0X</text>
<text x="199.6" y="126.5">MOD-VL53L0X</text>
<text x="238.4" y="126.5">MOD-VL53L0X</text>
<text x="322.4" y="126.4">SHT31</text>
<text x="443.5" y="126.9">U14</text>
<text x="15.9" y="137.5">P3</text>
<text x="29.9" y="137.8">R2</text>
<text x="58.2" y="137.5">P8</text>
<text x="72.3" y="137.8">R1</text>
<text x="445.3" y="137.5">U15</text>
<text x="491.3" y="135.8">U6</text>
<text x="507.8" y="137.5">cap 2</text>
<text x="510.8" y="134">U7</text>
<text x="14.1" y="141.1">P6</text>
<text x="29.9" y="141">300</text>
<text x="56.5" y="141.1">P7</text>
<text x="72.3" y="141">300</text>
<text x="490.1" y="139.3">cap 2</text>
<text x="15.9" y="148.1">P2</text>
<text x="58.2" y="148.1">P9</text>
<text x="322.4" y="149.3">SHT31</text>
<text x="443.5" y="148.1">U16</text>
<text x="337.7" y="176.3">BUS3_4</text>
<text x="367.7" y="176.3">M1_4</text>
<text x="397.7" y="176.3">BUSG_4</text>
<text x="431.2" y="176.3">BUS3_1</text>
<text x="461.2" y="176.3">M1_0</text>
<text x="491.2" y="176.3">BUSG_1</text>
<text x="337.7" y="188.7">BUS3_5</text>
<text x="367.7" y="188.7">M1_5</text>
<text x="397.7" y="188.7">BUSG_5</text>
<text x="431.2" y="188.7">BUS3_2</text>
<text x="461.2" y="188.7">M1_1</text>
<text x="491.2" y="188.7">BUSG_2</text>
<text x="337.7" y="201">BUS3_6</text>
<text x="367.7" y="201">M1_3</text>
<text x="397.7" y="201">BUSG_6</text>
<text x="431.2" y="201">BUS3_3</text>
<text x="461.2" y="201">M1_2</text>
<text x="491.2" y="201">BUSG_3</text>
</g>
<g font-size="3.2" fill="#00f">
<text x="404.7" y="22.8">Vin+</text>
<text x="56.7" y="26.7">1</text>
<text x="180.7" y="28.1">Vin+</text>
<text x="375.7" y="24.9">1</text>
<text x="380.2" y="26.3">1</text>
<text x="405.8" y="29.8">Vin-</text>
<text x="44.1" y="30.2">2</text>
<text x="56.7" y="33.7">3</text>
<text x="181.8" y="35.1">Vin-</text>
<text x="375.7" y="32">2</text>
<text x="380.2" y="33.4">2</text>
<text x="375.7" y="39">3</text>
<text x="380.2" y="40.4">3</text>
<text x="405.5" y="36.9">SDA</text>
<text x="181.5" y="42.2">SDA</text>
<text x="375.7" y="46.1">4</text>
<text x="380.2" y="47.5">4</text>
<text x="406.2" y="44">SCL</text>
<text x="53.5" y="51">VIN(+)</text>
<text x="74.4" y="49.6">1</text>
<text x="100.6" y="49.6">2</text>
<text x="112.1" y="51">VIN(-)</text>
<text x="182.2" y="49.2">SCL</text>
<text x="405" y="51">GND</text>
<text x="181" y="56.3">GND</text>
<text x="405.8" y="58.1">VCC</text>
<text x="181.8" y="63.4">VCC</text>
<text x="406.4" y="70.4">Vin+</text>
<text x="375.7" y="74.3">1</text>
<text x="380.2" y="75.7">1</text>
<text x="407.6" y="77.5">Vin-</text>
<text x="50.4" y="82.8">VOUT(+)</text>
<text x="74.4" y="81.4">3</text>
<text x="100.6" y="81.4">4</text>
<text x="112.1" y="82.8">VOUT(-)</text>
<text x="375.7" y="81.4">2</text>
<text x="380.2" y="82.8">2</text>
<text x="375.7" y="88.4">3</text>
<text x="380.2" y="89.8">3</text>
<text x="407.3" y="84.5">SDA</text>
<text x="375.7" y="95.5">4</text>
<text x="407.9" y="91.6">SCL</text>
<text x="380.2" y="96.9">4</text>
<text x="406.8" y="98.6">GND</text>
<text x="32.8" y="105.7">2</text>
<text x="97" y="103.9">VCC</text>
<text x="106.1" y="102.5">1</text>
<text x="407.6" y="105.7">VCC</text>
<text x="32.8" y="111">1</text>
<text x="96.4" y="111">GND</text>
<text x="106.1" y="109.6">2</text>
<text x="96.4" y="118">GND</text>
<text x="106.1" y="116.6">3</text>
<text x="377.3" y="125.4">1</text>
<text x="445.6" y="121.6">1</text>
<text x="450.1" y="120.2">1</text>
<text x="312.2" y="130.7">1</text>
<text x="377.3" y="129">2</text>
<text x="380.8" y="127.2">VCC</text>
<text x="380.8" y="130.7">GND</text>
<text x="450.1" y="130.7">1</text>
<text x="23.9" y="137.8">1</text>
<text x="66.3" y="137.8">1</text>
<text x="167.9" y="137.8">1</text>
<text x="206.7" y="137.8">1</text>
<text x="245.5" y="137.8">1</text>
<text x="312.2" y="134.3">2</text>
<text x="312.2" y="137.8">3</text>
<text x="316.7" y="132.2">5V</text>
<text x="316.7" y="135.7">Gnd</text>
<text x="377.3" y="132.5">3</text>
<text x="377.3" y="136">4</text>
<text x="380.8" y="134.3">SCL</text>
<text x="380.8" y="137.8">SDA</text>
<text x="445.6" y="132.2">1</text>
<text x="18.6" y="143.1">1</text>
<text x="61" y="143.1">1</text>
<text x="159.9" y="142.7">GND</text>
<text x="160.5" y="139.2">VCC</text>
<text x="167.9" y="141.3">2</text>
<text x="198.7" y="142.7">GND</text>
<text x="199.4" y="139.2">VCC</text>
<text x="206.7" y="141.3">2</text>
<text x="237.5" y="142.7">GND</text>
<text x="238.2" y="139.2">VCC</text>
<text x="245.5" y="141.3">2</text>
<text x="312.2" y="141.3">4</text>
<text x="316.7" y="139.2">SCL</text>
<text x="316.7" y="142.7">SDA</text>
<text x="377.3" y="139.6">5</text>
<text x="377.3" y="143.1">6</text>
<text x="380.8" y="141.3">XDA</text>
<text x="445.6" y="142.7">1</text>
<text x="450.1" y="141.3">1</text>
<text x="23.9" y="148.4">1</text>
<text x="66.3" y="148.4">1</text>
<text x="160.4" y="149.8">SDA</text>
<text x="161" y="146.3">SCL</text>
<text x="167.9" y="144.9">3</text>
<text x="167.9" y="148.4">4</text>
<text x="199.2" y="149.8">SDA</text>
<text x="199.8" y="146.3">SCL</text>
<text x="206.7" y="144.9">3</text>
<text x="206.7" y="148.4">4</text>
<text x="238" y="149.8">SDA</text>
<text x="238.6" y="146.3">SCL</text>
<text x="245.5" y="144.9">3</text>
<text x="245.5" y="148.4">4</text>
<text x="377.3" y="146.6">7</text>
<text x="380.8" y="144.9">XCL</text>
<text x="380.8" y="148.4">ADD</text>
<text x="156.9" y="153.3">GPIO1</text>
<text x="167.9" y="151.9">5</text>
<text x="167.9" y="155.4">6</text>
<text x="195.7" y="153.3">GPIO1</text>
<text x="206.7" y="151.9">5</text>
<text x="206.7" y="155.4">6</text>
<text x="234.5" y="153.3">GPIO1</text>
<text x="245.5" y="151.9">5</text>
<text x="245.5" y="155.4">6</text>
<text x="312.2" y="153.7">1</text>
<text x="316.7" y="155.1">5V</text>
<text x="377.3" y="150.1">8</text>
<text x="380.8" y="151.9">INT</text>
<text x="445.6" y="153.3">1</text>
<text x="450.1" y="151.9">1</text>
<text x="156.1" y="156.8">XSHUT</text>
<text x="194.9" y="156.8">XSHUT</text>
<text x="233.8" y="156.8">XSHUT</text>
<text x="312.2" y="157.2">2</text>
<text x="312.2" y="160.7">3</text>
<text x="316.7" y="158.6">Gnd</text>
<text x="312.2" y="164.3">4</text>
<text x="316.7" y="162.1">SCL</text>
<text x="316.7" y="165.7">SDA</text>
<text x="339.8" y="181.5">1</text>
<text x="344.2" y="180.1">1</text>
<text x="369.7" y="181.5">1</text>
<text x="374.2" y="180.1">1</text>
<text x="399.7" y="181.5">1</text>
<text x="404.2" y="180.1">1</text>
<text x="433.2" y="181.5">1</text>
<text x="437.7" y="180.1">1</text>
<text x="463.2" y="181.5">1</text>
<text x="467.7" y="180.1">1</text>
<text x="493.2" y="181.5">1</text>
<text x="497.7" y="180.1">1</text>
<text x="339.8" y="193.9">1</text>
<text x="344.2" y="192.5">1</text>
<text x="369.7" y="193.9">1</text>
<text x="374.2" y="192.5">1</text>
<text x="399.7" y="193.9">1</text>
<text x="404.2" y="192.5">1</text>
<text x="433.2" y="193.9">1</text>
<text x="437.7" y="192.5">1</text>
<text x="463.2" y="193.9">1</text>
<text x="467.7" y="192.5">1</text>
<text x="493.2" y="193.9">1</text>
<text x="497.7" y="192.5">1</text>
<text x="339.8" y="206.2">1</text>
<text x="344.2" y="204.8">1</text>
<text x="369.7" y="206.2">1</text>
<text x="374.2" y="204.8">1</text>
<text x="399.7" y="206.2">1</text>
<text x="404.2" y="204.8">1</text>
<text x="433.2" y="206.2">1</text>
<text x="437.7" y="204.8">1</text>
<text x="463.2" y="206.2">1</text>
<text x="467.7" y="204.8">1</text>
<text x="493.2" y="206.2">1</text>
<text x="497.7" y="204.8">1</text>
</g>
<g font-size="3.2" fill="#840000">
<text x="462.5" y="28.4">15</text>
<text x="462.5" y="24.9">16</text>
<text x="468.4" y="26.8">GND</text>
<text x="478.9" y="26.8">DIR</text>
<text x="488.5" y="28.4">7</text>
<text x="488.5" y="24.9">8</text>
<text x="462.5" y="35.5">13</text>
<text x="462.5" y="32">14</text>
<text x="468.4" y="30.3">FLT</text>
<text x="468.4" y="33.8">A2</text>
<text x="477" y="30.3">STEP</text>
<text x="478.9" y="33.8">SLP</text>
<text x="488.5" y="35.5">5</text>
<text x="488.5" y="32">6</text>
<text x="462.5" y="39">12</text>
<text x="468.4" y="40.9">B1</text>
<text x="468.4" y="37.3">A1</text>
<text x="478.9" y="37.3">RST</text>
<text x="480.8" y="40.9">M2</text>
<text x="488.5" y="39">4</text>
<text x="462.5" y="46.1">10</text>
<text x="462.5" y="42.5">11</text>
<text x="468.4" y="47.9">GND</text>
<text x="468.4" y="44.4">B2</text>
<text x="480.8" y="47.9">M0</text>
<text x="480.8" y="44.4">M1</text>
<text x="488.5" y="46.1">2</text>
<text x="488.5" y="42.5">3</text>
<text x="464.4" y="49.6">9</text>
<text x="468.4" y="51.5">VMOT</text>
<text x="480.8" y="51.5">EN</text>
<text x="488.5" y="49.6">1</text>
<text x="462.5" y="70.8">16</text>
<text x="488.5" y="70.8">8</text>
<text x="462.5" y="74.3">15</text>
<text x="462.5" y="77.8">14</text>
<text x="468.4" y="76.1">FLT</text>
<text x="468.4" y="72.6">GND</text>
<text x="477" y="76.1">STEP</text>
<text x="478.9" y="72.6">DIR</text>
<text x="488.5" y="77.8">6</text>
<text x="488.5" y="74.3">7</text>
<text x="462.5" y="81.4">13</text>
<text x="468.4" y="83.2">A1</text>
<text x="468.4" y="79.7">A2</text>
<text x="478.9" y="83.2">RST</text>
<text x="478.9" y="79.7">SLP</text>
<text x="488.5" y="81.4">5</text>
<text x="462.5" y="88.4">11</text>
<text x="462.5" y="84.9">12</text>
<text x="468.4" y="86.7">B1</text>
<text x="480.8" y="86.7">M2</text>
<text x="488.5" y="88.4">3</text>
<text x="488.5" y="84.9">4</text>
<text x="462.5" y="91.9">10</text>
<text x="464.4" y="95.5">9</text>
<text x="468.4" y="93.8">GND</text>
<text x="468.4" y="90.3">B2</text>
<text x="480.8" y="93.8">M0</text>
<text x="480.8" y="90.3">M1</text>
<text x="488.5" y="95.5">1</text>
<text x="488.5" y="91.9">2</text>
<text x="468.4" y="97.3">VMOT</text>
<text x="480.8" y="97.3">EN</text>
</g>
<g font-size="3.2">
<text x="488.9" y="143.4">100</text>
<text x="497.4" y="143.4">F</text>
<text x="506.5" y="143.4">100</text>
<text x="515" y="143.4">F</text>
</g>
<g font-size="2.5" fill="#00f">
<text x="326.6" y="134.6">SHT31</text>
<text x="326.6" y="157.6">SHT31</text>
</g>
<g font-size="1.8" fill="#00f">
<text x="265.7" y="33.7">18</text>
<text x="265.7" y="30.2">19</text>
<text x="270.9" y="34.8">EN</text>
<text x="270.9" y="31.3">3.3V</text>
<text x="308.1" y="34.8">G23</text>
<text x="308.2" y="31.3">GND</text>
<text x="315" y="33.7">37</text>
<text x="315" y="30.2">38</text>
<text x="265.7" y="40.8">16</text>
<text x="265.7" y="37.3">17</text>
<text x="270.9" y="41.8">SVN</text>
<text x="270.9" y="38.3">SVP</text>
<text x="308.1" y="38.3">G22</text>
<text x="308.8" y="41.8">TX</text>
<text x="315" y="40.8">35</text>
<text x="315" y="37.3">36</text>
<text x="265.7" y="47.8">14</text>
<text x="265.7" y="44.3">15</text>
<text x="270.9" y="45.4">G34</text>
<text x="309" y="45.4">RX</text>
<text x="315" y="47.8">33</text>
<text x="315" y="44.3">34</text>
<text x="265.7" y="51.4">13</text>
<text x="270.9" y="52.4">G32</text>
<text x="270.9" y="48.9">G35</text>
<text x="308.1" y="48.9">G21</text>
<text x="308.2" y="52.4">GND</text>
<text x="315" y="51.4">32</text>
<text x="265.7" y="58.4">11</text>
<text x="265.7" y="54.9">12</text>
<text x="270.9" y="59.5">G25</text>
<text x="270.9" y="56">G33</text>
<text x="308.1" y="59.5">G18</text>
<text x="308.1" y="56">G19</text>
<text x="315" y="58.4">30</text>
<text x="315" y="54.9">31</text>
<text x="265.7" y="61.9">10</text>
<text x="266.4" y="65.5">9</text>
<text x="270.9" y="63">G26</text>
<text x="308" y="63">G5</text>
<text x="315" y="65.5">28</text>
<text x="315" y="61.9">29</text>
<text x="266.4" y="69">8</text>
<text x="270.9" y="70.1">G14</text>
<text x="270.9" y="66.5">G27</text>
<text x="308.1" y="70.1">G16</text>
<text x="308.1" y="66.5">G17</text>
<text x="315" y="69">27</text>
<text x="266.4" y="76.1">6</text>
<text x="266.4" y="72.5">7</text>
<text x="270.9" y="77.1">GND</text>
<text x="270.9" y="73.6">G12</text>
<text x="308" y="77.1">G0</text>
<text x="308" y="73.6">G4</text>
<text x="315" y="76.1">25</text>
<text x="315" y="72.5">26</text>
<text x="266.4" y="83.1">4</text>
<text x="266.4" y="79.6">5</text>
<text x="270.9" y="80.6">G13</text>
<text x="277.2" y="83.5">AMS117</text>
<text x="308" y="80.6">G2</text>
<text x="315" y="83.1">23</text>
<text x="315" y="79.6">24</text>
<text x="266.4" y="86.6">3</text>
<text x="270.9" y="87.7">SD3</text>
<text x="270.9" y="84.2">SD2</text>
<text x="308.1" y="84.2">G15</text>
<text x="308.4" y="87.7">SD1</text>
<text x="315" y="86.6">22</text>
<text x="266.4" y="93.7">1</text>
<text x="266.4" y="90.2">2</text>
<text x="270.9" y="94.8">Vin (5V)</text>
<text x="270.9" y="91.2">CMD</text>
<text x="308.4" y="94.8">CLK</text>
<text x="308.4" y="91.2">SD0</text>
<text x="315" y="93.7">20</text>
<text x="315" y="90.2">21</text>
</g>
</svg>
